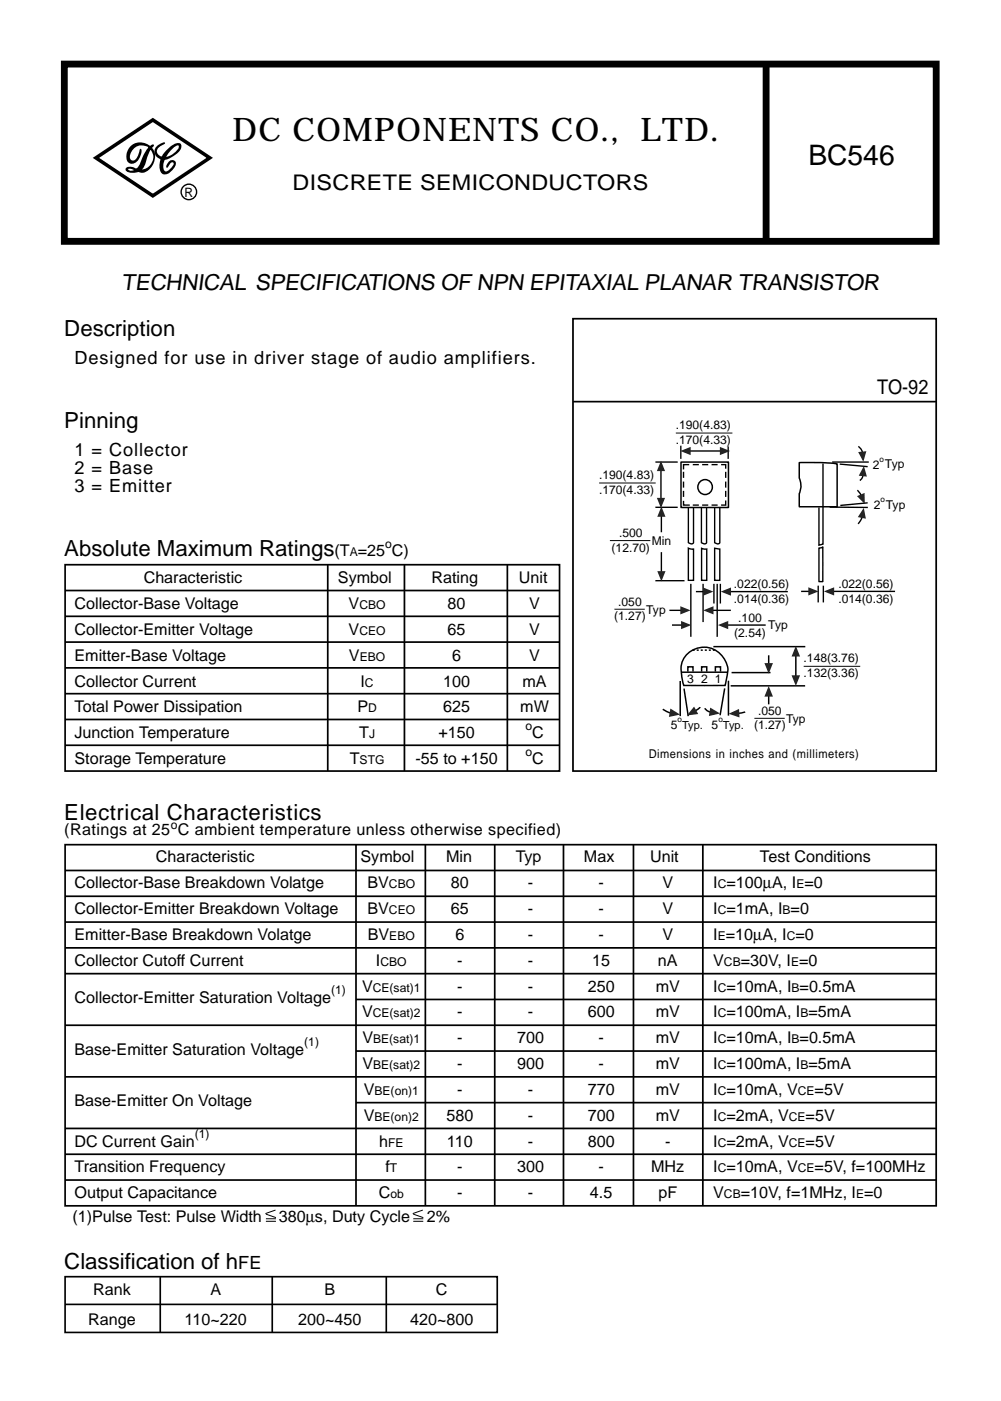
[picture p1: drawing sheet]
<svg xmlns="http://www.w3.org/2000/svg" width="175mm" height="245mm" viewBox="0 0 175 245" stroke-linecap="round" stroke-linejoin="round" font-family="sans-serif">
<path d="M11.2 11.2h152.4v31h-152.4z" fill="none" stroke="#000" stroke-width="1.2" stroke-linecap="butt"/>
<path d="M16.8 27.6l9.9-6.6 10 6.6-10 6.6z" fill="none" stroke="#000" stroke-width=".62" stroke-linecap="butt"/>
<g fill="none" stroke="#000" stroke-width=".24">
<path d="M119 77.9v2.3M127.3 78v2.2M114.6 88.7h3.9M114.6 80.7h3.9M119.5 87.5v.8h1.1M119.5 82.4v1.1M119.5 84.2v1M119.5 85.8v1M120.3 95.8l.9 .1v5.5h-.9zM120.3 88.7v6.1a.65 .65 0 0 0 .9 .1v-6.1M120.5 81.2h-1v.8M121.1 81.2h1.1"/>
<path d="M121.1 88.3h1.1M122.6 95.8l.9 .1v5.5h-.9zM122.7 81.2h1.1M122.7 88.3h1.1M123.5 88.7v6.2a.65 .65 0 0 1-.9-.1v-6.1M124.4 81.2h1M124.4 88.3h1M124.9 95.8l.9 .1v5.5h-.9zM125.8 88.7v6.2a.65 .65 0 0 1-.9-.1v-6.1M126.1 81.2h.8v.7M126.9 87.5v.8h-.8M126.9 82.4v1.1"/>
<path d="M126.9 84.2v1M126.9 85.8v1M143.2 95.8l.6-.2v6h-.6zM143.9 81v14.1l-.7 .2v-6.6M145 88.6l6.7 .1M145.5 80.7h6.4M146.8 81.1l4.9 .4M151.7 87.9l-4.8 .4M114.6 101.5h5.1M120.8 102v9.3M122.9 102v6.7M124.6 106.7h3.2"/>
<path d="M124.8 102v3.5M125.4 102v9.3M125.9 102v3.5M143 102.3v3M143.9 102.3v3"/>
<circle cx="33" cy="33.5" r="1.35"/>
</g>
<path d="M22.7 25.7a2.58 2.58 0 0 1 3.6-.1 2.58 2.58 0 0 1 .2 3.6 1.95 1.95 0 0 1-2.9 .6l-.9-.3h-.3v.1a1.46 1.46 0 0 0 2.1-1 5.3 5.3 0 0 1 2.1-3.3h.2l.1 .1a6.9 6.9 0 0 0-1.6 3.4 2.2 2.2 0 0 1-3.3 1.1l-.1-.3a.99 .99 0 0 1 1.5-.3 2.16 2.16 0 0 0 3.1-.7 2.16 2.16 0 0 0-.9-3 2.08 2.08 0 0 0-2.9 2.1l.3 .3a1.03 1.03 0 0 0 1.2-1l.2-.7 .1-.3h.1a2.23 2.23 0 0 1-1.6 2.6 1.11 1.11 0 0 1-.9-1.5l.3-1zM27.3 25.7a2.44 2.44 0 0 1 1.4-.8l.1 .2-.5 .3a1.02 1.02 0 0 0-.9 1 1.02 1.02 0 0 0 1 1 3 3 0 0 0 2.9-1.7l-.1-.2a1.57 1.57 0 0 0-1.4 .8 3.6 3.6 0 0 0-1.2 3.3l.2 .3a.81 .81 0 0 0 1-.4 .93 .93 0 0 0 .5-1.1 1.05 1.05 0 0 0-1 .9h-.2a1.02 1.02 0 0 1 .4-1.1 1.02 1.02 0 0 1 1.2 0 1.66 1.66 0 0 1-.8 1.7 1.08 1.08 0 0 1-1.2 .6 1.08 1.08 0 0 1-.8-1.1 4.4 4.4 0 0 1 3.2-4.4h.3a.71 .71 0 0 1 .2 1.1 4.9 4.9 0 0 1-2.8 1.8 1.47 1.47 0 0 1-1.5-.6 1.47 1.47 0 0 1 0-1.6z" fill="#000"/>
<path d="M100.2 70.2h63.4" fill="none" stroke="#000" stroke-width=".3"/>
<path d="M140.5 116.4h9.9M131.9 125.5h5.3" fill="none" stroke="#000" stroke-width=".17"/>
<path d="M119 80.7h8.3v8h-8.3zM139.7 80.8h3.8l2.8 .3v7.5h-6.6l.1-2.4a3.1 3.1 0 0 0-.1-2.7zM118.9 119v6.1M119.1 117.5h8.1M120.2 114.2a4.2 4.2 0 0 1 5.1-.4 4.2 4.2 0 0 1 1.7 4.7l-.2 1.3h-7.3a6.9 6.9 0 0 1-.1-4.4zM124.7 113h16.1M127.3 119v6.1M127.7 119.9h13M127.9 117.5h6.8M119.6 120.3l.7 4.9M126.7 120.3l-.8 4.7" fill="none" stroke="#000" stroke-width=".26"/>
<path d="M121.1 113.6h4" fill="none" stroke="#000" stroke-width=".26" stroke-dasharray=".4 .4" stroke-linecap="butt"/>
<path d="M122.9 106.7l1.8-.8v1.5z" fill="#231f20"/>
<path d="M117 106.7h2" fill="none" stroke="#000" stroke-width=".24"/>
<path d="M118.9 105.9l1.8 .8-1.8 .7z" fill="#231f20"/>
<path d="M117.5 109.2h1.7" fill="none" stroke="#000" stroke-width=".24"/>
<path d="M119.1 108.5l1.7 .7-1.7 .7z" fill="#231f20"/>
<path d="M127.2 109.2h6.6" fill="none" stroke="#000" stroke-width=".24"/>
<path d="M125.5 109.2l1.8-.7v1.4z" fill="#231f20"/>
<path d="M140 103.3h1.4" fill="none" stroke="#000" stroke-width=".24"/>
<path d="M141.3 102.6l1.8 .7-1.8 .8z" fill="#231f20"/>
<path d="M145.7 103.3h10.8" fill="none" stroke="#000" stroke-width=".24"/>
<path d="M144 103.3l1.8-.7v1.5z" fill="#231f20"/>
<path d="M115.6 96.5v3.4" fill="none" stroke="#000" stroke-width=".24"/>
<path d="M114.9 99.8h1.4l-.7 1.8z" fill="#231f20"/>
<path d="M115.6 90.2v2.8" fill="none" stroke="#000" stroke-width=".24"/>
<path d="M115.6 88.5l.7 1.8h-1.4z" fill="#231f20"/>
<path d="M115.5 82.2v4.9" fill="none" stroke="#000" stroke-width=".24"/>
<g fill="#231f20">
<path d="M115.5 80.5l.8 1.8h-1.5z"/>
<path d="M114.8 87h1.5l-.8 1.8z"/>
</g>
<path d="M120.6 78.8h5.4" fill="none" stroke="#000" stroke-width=".24"/>
<g fill="#231f20">
<path d="M118.9 78.8l1.8-.7v1.4z"/>
<path d="M125.8 78.1l1.8 .7-1.8 .7z"/>
</g>
<path d="M134.4 114.5v1.5" fill="none" stroke="#000" stroke-width=".26"/>
<path d="M133.6 115.9h1.5l-.7 1.8z" fill="#231f20"/>
<path d="M134.4 121.6v1.5" fill="none" stroke="#000" stroke-width=".26"/>
<path d="M134.4 119.9l.7 1.8h-1.5z" fill="#231f20"/>
<path d="M139.1 114.6v3.5" fill="none" stroke="#000" stroke-width=".26"/>
<g fill="#231f20">
<path d="M139.1 112.9l.8 1.8h-1.5z"/>
<path d="M138.4 118h1.5l-.8 1.9z"/>
</g>
<path d="M122.4 123.6l-.8 .6" fill="none" stroke="#000" stroke-width=".26"/>
<path d="M121.3 123.5l.7 1.3-1.9 .2z" fill="#231f20"/>
<path d="M115.9 123.9l1.3 .7" fill="none" stroke="#000" stroke-width=".26"/>
<path d="M117.2 123.8l1.7 1.1-2 .4z" fill="#231f20"/>
<path d="M123.2 123.8l.5 .5 .5 .1" fill="none" stroke="#000" stroke-width=".26"/>
<path d="M124.1 123.7l1.8 1-2 .4z" fill="#231f20"/>
<path d="M130.3 124.4l-1.2 .2" fill="none" stroke="#000" stroke-width=".26"/>
<path d="M127.4 124.7l1.8-.8 .1 1.5z" fill="#231f20"/>
<path d="M150.7 90.4l-.7 1.1" fill="none" stroke="#000" stroke-width=".24"/>
<path d="M151 88.7l.4 1.9-1.4-.2z" fill="#231f20"/>
<path d="M149.9 85.7l.6 .8" fill="none" stroke="#000" stroke-width=".24"/>
<path d="M149.8 86.7l1.3-.6 .1 2z" fill="#231f20"/>
<path d="M150.8 83.1l-.1 .4-.4 .5" fill="none" stroke="#000" stroke-width=".24"/>
<path d="M151 81.4l.5 1.9-1.4-.2z" fill="#231f20"/>
<path d="M150 78l.6 .6 .1 .4" fill="none" stroke="#000" stroke-width=".24"/>
<path d="M150 79l1.4-.2-.5 1.9z" fill="#231f20"/>
<circle cx="123.3" cy="85.1" r="1.29" fill="none" stroke="#000" stroke-width=".26"/>
<path d="M121.6 103.4h1.4" fill="none" stroke="#000" stroke-width=".24"/>
<path d="M122.9 102.7l1.8 .7-1.8 .7z" fill="#231f20"/>
<path d="M127.7 103.4h10" fill="none" stroke="#000" stroke-width=".24"/>
<path d="M126 103.4l1.8-.7v1.4z" fill="#231f20"/>
<path d="M118.1 75.7h9.9M104.7 84.4h9.9M106.6 94.5h7.1M107.4 106.5h5.3M46.5 212.2l1.7 .6M46.5 213.4h1.7M46.5 213h1.7M48.2 211.5l-1.8 .6M72.2 212.2l1.8 .6M72.2 213.4h1.8M72.2 213h1.8M73.9 211.5l-1.8 .6" fill="none" stroke="#000" stroke-width=".17"/>
<path d="M120.2 117.4v-.9h.9v.9M122.6 117.4v-.9h.9v.9M125.1 117.4v-.9h.9v.9" fill="none" stroke="#000" stroke-width=".26"/>
<g fill="none" stroke="#000" stroke-width=".3">
<path d="M100.2 55.7h63.4v79h-63.4zM11.4 98.7h86.4v36h-86.4zM57.3 98.7v36M70.7 98.7v36M88.7 98.7v36M11.4 103.2h86.4M11.4 116.7h86.4M11.4 112.2h86.4M11.4 107.7h86.4M11.4 121.2h86.4M11.4 125.7h86.4M11.4 130.2h86.4"/>
<path d="M11.4 147.6h152.2v63.1h-152.2zM11.4 152.1h152.2M11.4 156.6h152.2M62.2 147.6v63.1M74.4 147.6v63.1M86.5 147.6v63.1M98.5 147.6v63.1M110.7 147.6v63.1M122.9 147.6v63.1M11.4 179.2h152.2M11.4 170.2h152.2M11.4 161.1h152.2"/>
<path d="M11.4 165.6h152.2M62.2 174.7h101.4M11.4 188.2h152.2M11.4 197.2h152.2M62.2 192.7h101.4M62.2 183.7h101.4M11.4 206.2h152.2M11.4 201.7h152.2"/>
</g>
<path d="M11.4 223.1h75.5v9.7h-75.5zM11.4 227.9h75.5M28 223.2v9.6M47.6 223.1v9.7M67.5 223.1v9.7" fill="none" stroke="#000" stroke-width=".29"/>
<path d="M133.9 11.2v31" fill="none" stroke="#000" stroke-width="1.2" stroke-linecap="butt"/>
<text font-size="5.7" x="40.6" y="24.7">DC COMPONENTS CO., LTD.</text>
<text font-size="4.9" x="141.3" y="28.9">BC546</text>
<g font-size="3.9">
<text x="21.3" y="50.7">TECHNICAL SPECIFICATIONS OF NPN EPITAXIAL PLANAR TRANSISTOR</text>
<text x="11.2" y="58.8">Description</text>
<text x="11.2" y="74.9">Pinning</text>
<text x="11.2" y="97.2">Absolute Maximum Ratings</text>
<text x="11.2" y="143.3">Electrical Characteristics</text>
<text x="11.2" y="221.8">Classification of h</text>
</g>
<text font-size="3.8" x="51.1" y="33.2">DISCRETE SEMICONDUCTORS</text>
<text font-size="3.5" x="153.4" y="68.8">TO-92</text>
<g font-size="3.2">
<text x="13" y="63.6">Designed for use in driver stage of audio amplifiers.</text>
<text x="13" y="79.6">1 = Collector</text>
<text x="13" y="82.8">2 = Base</text>
<text x="13" y="86">3 = Emitter</text>
<text x="41.7" y="221.8">FE</text>
</g>
<g font-size="2.8">
<text x="25.1" y="101.9">Characteristic</text>
<text x="58.5" y="97.2">(T =25 C)</text>
<text x="59.1" y="101.9">Symbol</text>
<text x="75.4" y="101.9">Rating</text>
<text x="90.7" y="101.9">Unit</text>
<text x="13" y="106.4">Collector-Base Voltage</text>
<text x="60.9" y="106.4">V</text>
<text x="78.2" y="106.4">80</text>
<text x="92.5" y="106.4">V</text>
<text x="13" y="111">Collector-Emitter Voltage</text>
<text x="60.9" y="111">V</text>
<text x="78.2" y="111">65</text>
<text x="92.5" y="111">V</text>
<text x="13" y="120">Collector Current</text>
<text x="13" y="115.5">Emitter-Base Voltage</text>
<text x="61" y="115.5">V</text>
<text x="63" y="120">I</text>
<text x="77.5" y="120">100</text>
<text x="79" y="115.5">6</text>
<text x="91.3" y="120">mA</text>
<text x="92.5" y="115.5">V</text>
<text x="13" y="124.5">Total Power Dissipation</text>
<text x="62.5" y="124.5">P</text>
<text x="77.5" y="124.5">625</text>
<text x="90.9" y="124.5">mW</text>
<text x="13" y="129">Junction Temperature</text>
<text x="62.8" y="129">T</text>
<text x="76.6" y="129">+150</text>
<text x="93" y="129">C</text>
<text x="13" y="133.5">Storage Temperature</text>
<text x="61.1" y="133.5">T</text>
<text x="72.6" y="133.5">-55 to +150</text>
<text x="93" y="133.5">C</text>
<text x="11.2" y="146">(Ratings at 25 C ambient temperature unless otherwise specified)</text>
<text x="13" y="155.2">Collector-Base Breakdown Volatge</text>
<text x="27.2" y="150.7">Characteristic</text>
<text x="63" y="150.7">Symbol</text>
<text x="64.2" y="155.2">BV</text>
<text x="78" y="150.7">Min</text>
<text x="78.8" y="155.2">80</text>
<text x="90.2" y="150.7">Typ</text>
<text x="92.3" y="155.2">-</text>
<text x="102.1" y="150.7">Max</text>
<text x="104.6" y="155.2">-</text>
<text x="113.6" y="150.7">Unit</text>
<text x="115.8" y="155.2">V</text>
<text x="124.7" y="155.2">I =100µA, I =0</text>
<text x="132.8" y="150.7">Test Conditions</text>
<text x="13" y="159.7">Collector-Emitter Breakdown Voltage</text>
<text x="64.2" y="159.7">BV</text>
<text x="78.8" y="159.7">65</text>
<text x="92.3" y="159.7">-</text>
<text x="104.6" y="159.7">-</text>
<text x="115.8" y="159.7">V</text>
<text x="124.7" y="159.7">I =1mA, I =0</text>
<text x="13" y="164.2">Emitter-Base Breakdown Volatge</text>
<text x="64.3" y="164.2">BV</text>
<text x="79.6" y="164.2">6</text>
<text x="92.3" y="164.2">-</text>
<text x="104.6" y="164.2">-</text>
<text x="115.8" y="164.2">V</text>
<text x="124.7" y="164.2">I =10µA, I =0</text>
<text x="13" y="168.8">Collector Cutoff Current</text>
<text x="63.3" y="173.3">V</text>
<text x="65.7" y="168.8">I</text>
<text x="79.9" y="168.8">-</text>
<text x="79.9" y="173.3">-</text>
<text x="92.3" y="168.8">-</text>
<text x="92.3" y="173.3">-</text>
<text x="102.7" y="173.3">250</text>
<text x="103.5" y="168.8">15</text>
<text x="114.6" y="173.3">mV</text>
<text x="115" y="168.8">nA</text>
<text x="124.7" y="173.3">I =10mA, I =0.5mA</text>
<text x="124.7" y="168.8">V</text>
<text x="129.5" y="168.8">=30V, I =0</text>
<text x="13" y="175.3">Collector-Emitter Saturation Voltage</text>
<text x="63.3" y="177.8">V</text>
<text x="79.9" y="177.8">-</text>
<text x="92.3" y="177.8">-</text>
<text x="102.7" y="177.8">600</text>
<text x="114.6" y="177.8">mV</text>
<text x="124.7" y="177.8">I =100mA, I =5mA</text>
<text x="13" y="184.3">Base-Emitter Saturation Voltage</text>
<text x="63.3" y="182.3">V</text>
<text x="79.9" y="182.3">-</text>
<text x="90.4" y="182.3">700</text>
<text x="104.6" y="182.3">-</text>
<text x="114.6" y="182.3">mV</text>
<text x="124.7" y="182.3">I =10mA, I =0.5mA</text>
<text x="63.3" y="186.8">V</text>
<text x="63.6" y="191.3">V</text>
<text x="79.9" y="191.3">-</text>
<text x="79.9" y="186.8">-</text>
<text x="90.4" y="186.8">900</text>
<text x="92.3" y="191.3">-</text>
<text x="102.7" y="191.3">770</text>
<text x="104.6" y="186.8">-</text>
<text x="114.6" y="191.3">mV</text>
<text x="114.6" y="186.8">mV</text>
<text x="124.7" y="191.3">I =10mA, V</text>
<text x="124.7" y="186.8">I =100mA, I =5mA</text>
<text x="142.4" y="191.3">=5V</text>
<text x="13" y="193.3">Base-Emitter On Voltage</text>
<text x="63.6" y="195.9">V</text>
<text x="78" y="195.9">580</text>
<text x="92.3" y="195.9">-</text>
<text x="102.7" y="195.9">700</text>
<text x="114.6" y="195.9">mV</text>
<text x="124.7" y="195.9">I =2mA, V</text>
<text x="140.8" y="195.9">=5V</text>
<text x="13" y="200.4">DC Current Gain</text>
<text x="66.3" y="200.4">h</text>
<text x="78.1" y="200.4">110</text>
<text x="92.3" y="200.4">-</text>
<text x="102.7" y="200.4">800</text>
<text x="116.3" y="200.4">-</text>
<text x="124.7" y="200.4">I =2mA, V</text>
<text x="140.8" y="200.4">=5V</text>
<text x="13" y="209.4">Output Capacitance</text>
<text x="13" y="204.9">Transition Frequency</text>
<text x="66.2" y="209.4">C</text>
<text x="67.4" y="204.9">f</text>
<text x="79.9" y="209.4">-</text>
<text x="79.9" y="204.9">-</text>
<text x="90.4" y="204.9">300</text>
<text x="92.3" y="209.4">-</text>
<text x="103.1" y="209.4">4.5</text>
<text x="104.6" y="204.9">-</text>
<text x="113.8" y="204.9">MHz</text>
<text x="115.1" y="209.4">pF</text>
<text x="124.7" y="209.4">V</text>
<text x="124.7" y="204.9">I =10mA, V</text>
<text x="129.5" y="209.4">=10V, f=1MHz, I =0</text>
<text x="142.4" y="204.9">=5V, f=100MHz</text>
<text x="12.7" y="213.5">(1)Pulse Test: Pulse Width</text>
<text x="48.7" y="213.5">380µs, Duty Cycle</text>
<text x="74.6" y="213.5">2%</text>
<text x="16.3" y="226.4">Rank</text>
<text x="36.8" y="226.4">A</text>
<text x="56.7" y="226.4">B</text>
<text x="76.2" y="226.4">C</text>
<text x="15.4" y="231.5">Range</text>
<text x="32.3" y="231.5">110~220</text>
<text x="52.1" y="231.5">200~450</text>
<text x="71.7" y="231.5">420~800</text>
</g>
<text font-size="2.3" x="32.2" y="34.5">R</text>
<g font-size="2.1">
<text x="118.1" y="75">.190(4.83)</text>
<text x="118.1" y="77.5">.170(4.33)</text>
<text x="104.7" y="83.7">.190(4.83)</text>
<text x="152.6" y="81.9">2 Typ</text>
<text x="104.7" y="86.2">.170(4.33)</text>
<text x="152.7" y="88.9">2 Typ</text>
<text x="67.3" y="95.7">o</text>
<text x="108.2" y="93.8">.500</text>
<text x="113.9" y="95.3">Min</text>
<text x="61.1" y="97.2">A</text>
<text x="106.9" y="96.4">(12.70)</text>
<text x="62.8" y="106.4">CBO</text>
<text x="108.1" y="105.8">.050</text>
<text x="113" y="107.3">Typ</text>
<text x="128.3" y="102.8">.022(0.56)</text>
<text x="128.3" y="105.3">.014(0.36)</text>
<text x="146.6" y="102.8">.022(0.56)</text>
<text x="146.6" y="105.4">.014(0.36)</text>
<text x="62.8" y="111">CEO</text>
<text x="107.4" y="108.4">(1.27)</text>
<text x="128.3" y="111.3">(2.54)</text>
<text x="129.1" y="108.7">.100</text>
<text x="134.3" y="110">Typ</text>
<text x="62.9" y="115.5">EBO</text>
<text x="63.8" y="120">C</text>
<text x="120.1" y="119.4">3</text>
<text x="122.6" y="119.4">2</text>
<text x="125" y="119.4">1</text>
<text x="140.5" y="115.7">.148(3.76)</text>
<text x="140.5" y="118.3">.132(3.36)</text>
<text x="64.3" y="124.5">D</text>
<text x="132.5" y="124.9">.050</text>
<text x="64.5" y="129">J</text>
<text x="91.8" y="127.5">o</text>
<text x="117.3" y="127.4">5 Typ.</text>
<text x="124.4" y="127.4">5 Typ.</text>
<text x="131.8" y="127.4">(1.27)</text>
<text x="137.4" y="126.3">Typ</text>
<text x="62.9" y="133.5">STG</text>
<text x="91.8" y="132">o</text>
<text x="113.4" y="132.5">Dimensions in inches and (millimeters)</text>
<text x="29.8" y="144.8">o</text>
<text x="68" y="155.2">CBO</text>
<text x="125.5" y="155.2">C</text>
<text x="139.2" y="155.2">E</text>
<text x="68" y="159.7">CEO</text>
<text x="125.5" y="159.7">C</text>
<text x="136.8" y="159.7">B</text>
<text x="68.1" y="164.2">EBO</text>
<text x="125.5" y="164.2">E</text>
<text x="137.5" y="164.2">C</text>
<text x="57.9" y="173.8">(1)</text>
<text x="65.2" y="173.3">CE(sat)1</text>
<text x="66.5" y="168.8">CBO</text>
<text x="125.5" y="173.3">C</text>
<text x="126.6" y="168.8">CB</text>
<text x="138.3" y="168.8">E</text>
<text x="138.4" y="173.3">B</text>
<text x="65.2" y="177.8">CE(sat)2</text>
<text x="125.5" y="177.8">C</text>
<text x="139.9" y="177.8">B</text>
<text x="53.2" y="182.8">(1)</text>
<text x="65.2" y="182.3">BE(sat)1</text>
<text x="125.5" y="182.3">C</text>
<text x="138.4" y="182.3">B</text>
<text x="65.2" y="186.8">BE(sat)2</text>
<text x="65.5" y="191.3">BE(on)1</text>
<text x="125.5" y="191.3">C</text>
<text x="125.5" y="186.8">C</text>
<text x="139.5" y="191.3">CE</text>
<text x="139.9" y="186.8">B</text>
<text x="65.5" y="195.9">BE(on)2</text>
<text x="125.5" y="195.9">C</text>
<text x="137.9" y="195.9">CE</text>
<text x="34" y="198.9">(1)</text>
<text x="67.8" y="200.4">FE</text>
<text x="125.5" y="200.4">C</text>
<text x="137.9" y="200.4">CE</text>
<text x="68.2" y="204.9">T</text>
<text x="68.2" y="209.4">ob</text>
<text x="125.5" y="204.9">C</text>
<text x="126.6" y="209.4">CB</text>
<text x="139.5" y="204.9">CE</text>
<text x="149.7" y="209.4">E</text>
</g>
<g font-size="1.4">
<text x="153.8" y="80.7">o</text>
<text x="153.9" y="87.7">o</text>
<text x="118.4" y="126.2">o</text>
<text x="125.6" y="126.2">o</text>
</g>
</svg>
